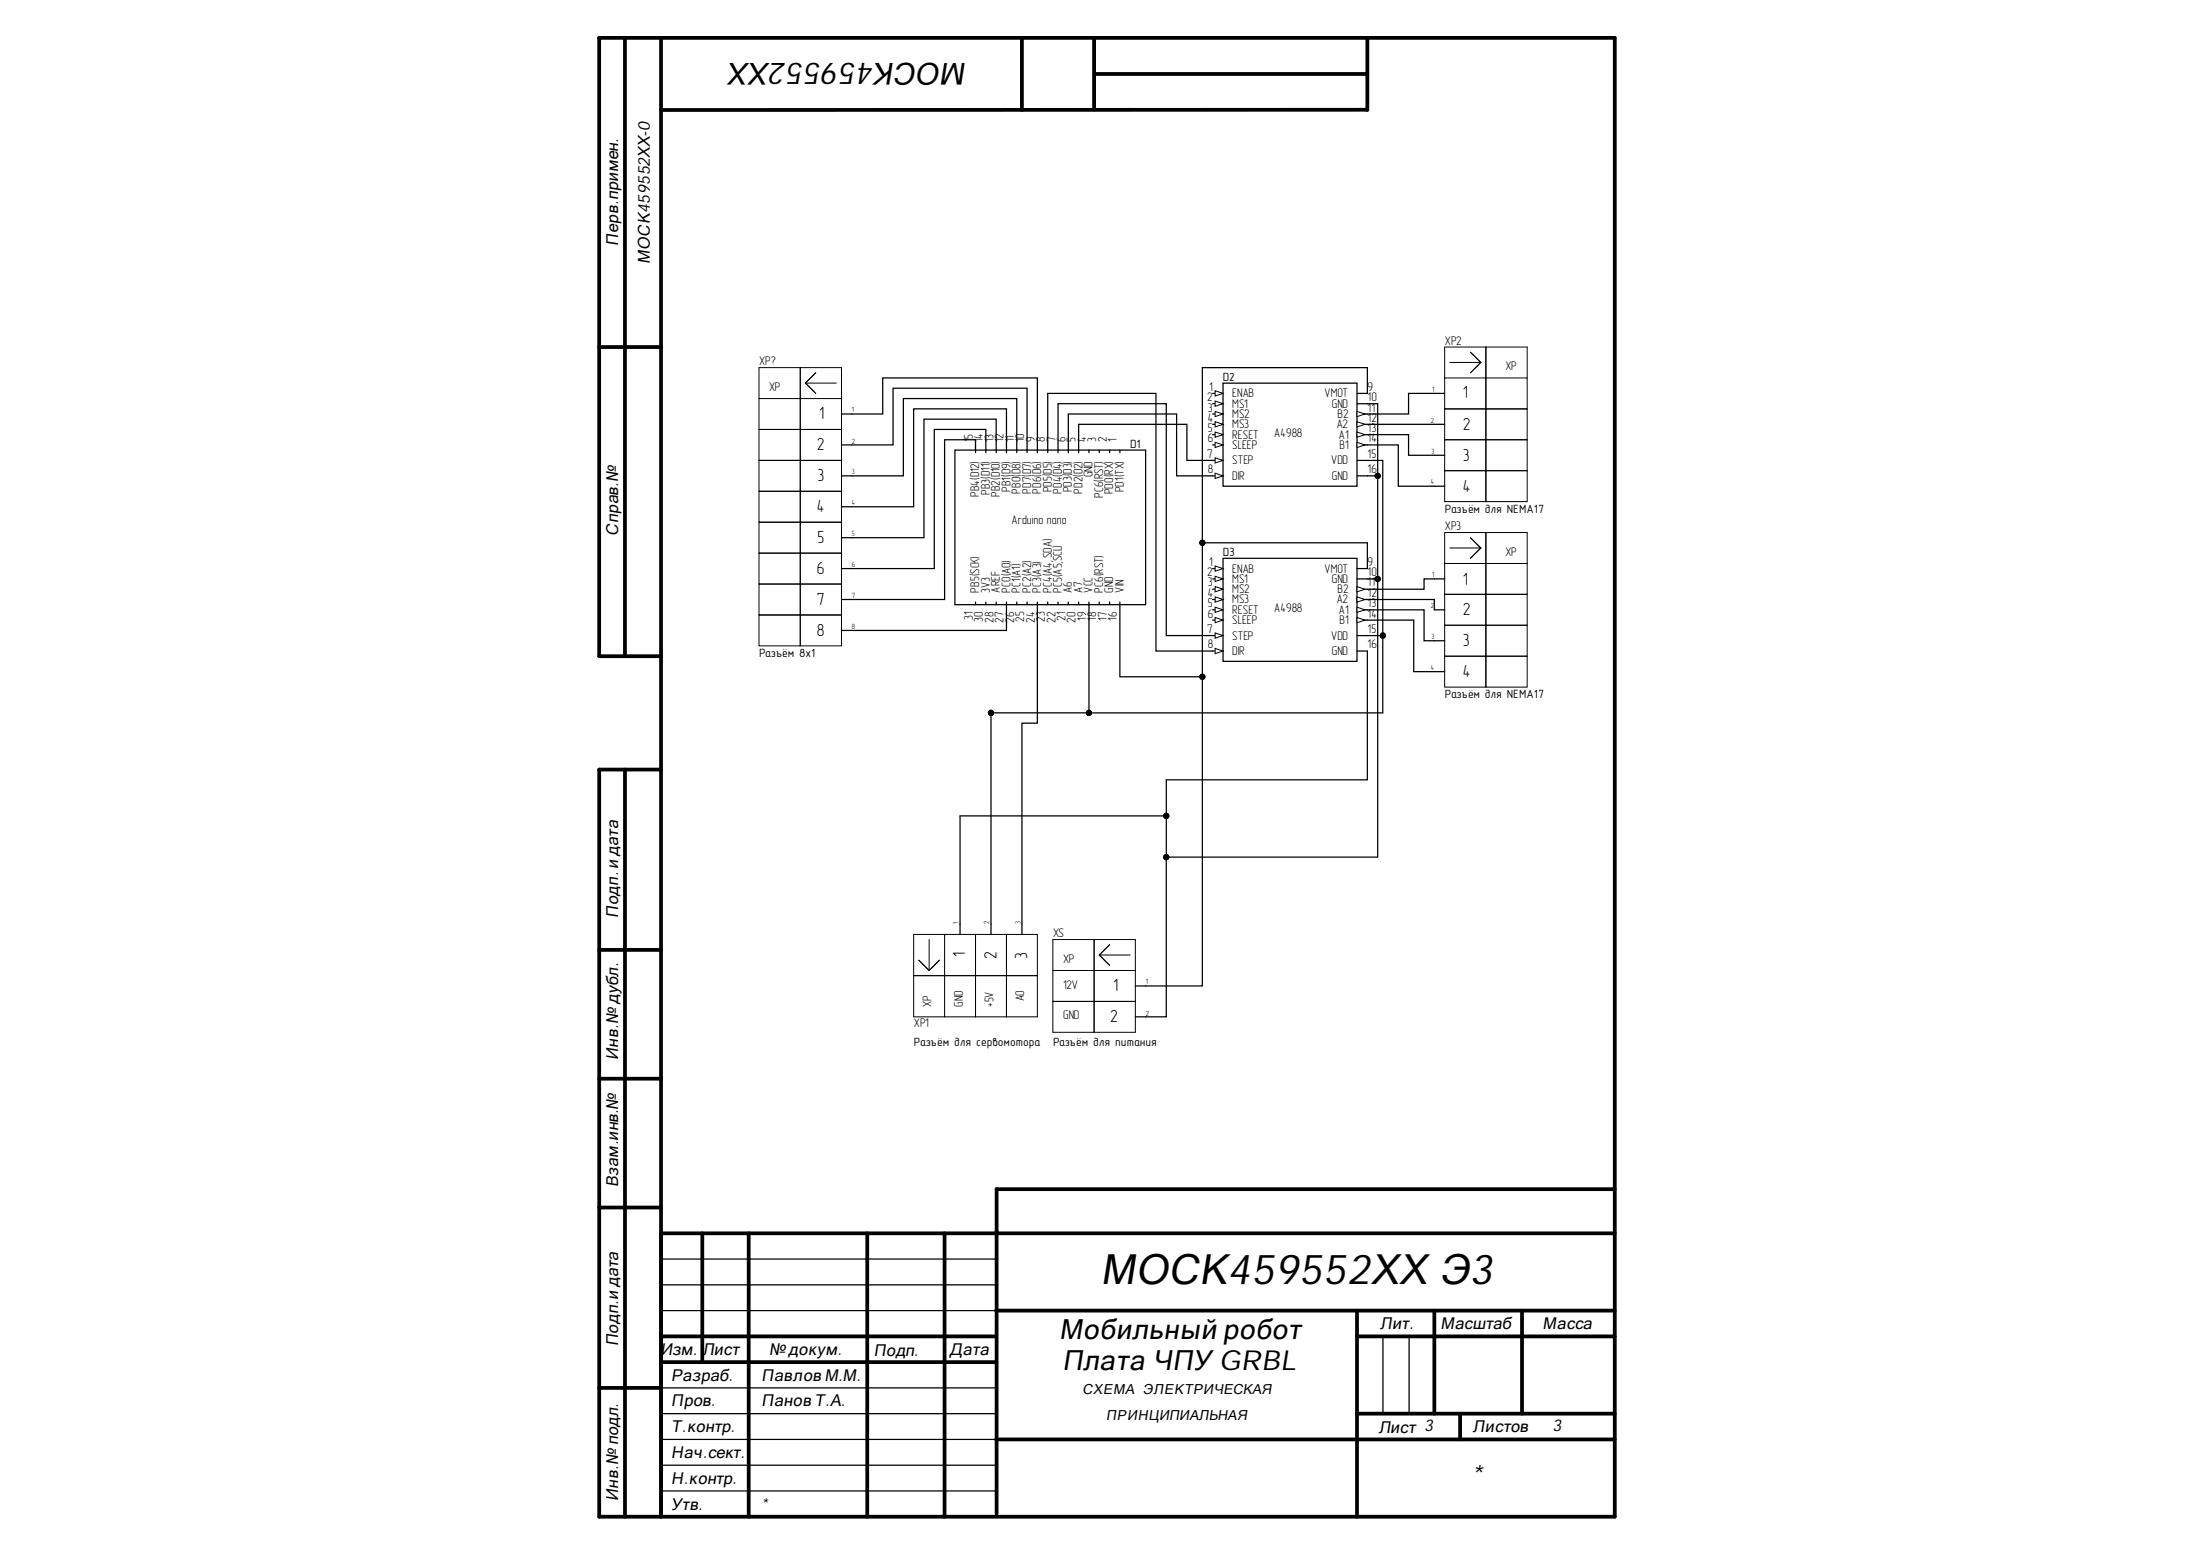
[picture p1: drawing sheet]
<svg xmlns="http://www.w3.org/2000/svg" width="297mm" height="210mm" viewBox="0 0 297 210" stroke-linecap="round" stroke-linejoin="round" font-family="sans-serif">
<g fill="none" stroke="#000" stroke-width=".51">
<path d="M84.4 5.1v83.5M89.3 5.1v199.6M138 5.1v9.7M147.7 5.1v9.7M147.7 10h36.9M184.6 14.8h-95.3M184.6 5.1v9.7M80.9 46.8h8.4M89.3 88.6h-8.4v-83.5h137.1v199.6h-137.1v-100.8M80.9 103.9h8.4M84.4 103.9v100.8M80.9 128.2h8.4"/>
<path d="M80.9 145.6h8.4M80.9 163h8.4M89.3 166.5h128.7M94.8 166.5v17.4M101.1 166.5v38.2M117.1 166.5v38.2M127.5 166.5v38.2M134.5 176.9h83.5M134.6 160.5v43.8M134.6 160.5h83.4M183.2 176.9v27.8M193.7 176.9v13.9"/>
<path d="M205.5 176.9v13.9M80.9 187.3h8.4M89.3 183.9h45.2M89.3 180.4h45.2M134.5 194.3h83.5M183.2 180.4h34.8M183.2 190.8h34.8M197.1 190.8v3.5"/>
</g>
<g fill="none" stroke="#000" stroke-width=".17">
<path d="M113.6 55.9h1.4M165.1 51.7h18.1v13.9h-18.1zM183.2 58.7h1.4M193.7 53.1h1.4M193.7 57.3h1.4M113.6 60.1h1.4M113.6 64.2h1.4M113.6 68.4h1.4M113.6 72.6h1.4M113.6 76.7h1.4M183.2 64.2h1.4M183.2 62.2h1.4"/>
<path d="M193.7 61.5h1.4M193.7 65.6h1.4M193.7 78.1h1.4M113.6 80.9h1.4M113.6 85.1h1.4M193.7 82.3h1.4M193.7 86.5h1.4M193.7 90.7h1.4M129.6 124.7v1.4M133.8 124.7v1.4M138 124.7v1.4M153.3 133.1h1.4"/>
<path d="M153.3 137.3h1.4M89.3 176.9h45.2M89.3 173.4h45.2M89.3 170h45.2M89.3 197.8h45.2M89.3 190.8h45.2M89.3 194.3h45.2M89.3 187.3h45.2M186.7 180.4v10.4M190.3 180.4v10.4M89.3 201.3h45.2"/>
</g>
<g fill="none" stroke="#000" stroke-width=".14">
<path d="M102.5 53.8h5.5v4.2h-5.5zM102.5 58h5.5v4.1h-5.5zM102.5 53.8v-4.2h11.1v4.2M108 53.8h5.6v4.2h-5.6zM108 58h5.6v4.1h-5.6zM108 49.6v4.2M108.7 51.7l1.4 1.4M108.7 51.7h4.2M110.1 50.3l-1.4 1.4M195.1 51h5.5v4.2h-5.5zM195.1 55.2h5.5v4.2h-5.5zM195.1 59.4h5.5v4.1h-5.5z"/>
<path d="M195.1 51v-4.2h11.1v4.2M195.8 48.9h4.1M198.5 47.5l1.4 1.4M199.9 48.9l-1.4 1.4M200.6 51h5.6v4.2h-5.6zM200.6 55.2h5.6v4.2h-5.6zM200.6 59.4h5.6v4.1h-5.6zM200.6 46.8v4.2M102.5 62.1h5.5v4.2h-5.5zM102.5 66.3h5.5v4.2h-5.5zM102.5 70.5h5.5v4.2h-5.5zM102.5 74.7h5.5v4.1h-5.5z"/>
<path d="M102.5 78.8h5.5v4.2h-5.5zM108 62.1h5.6v4.2h-5.6zM108 66.3h5.6v4.2h-5.6zM108 70.5h5.6v4.2h-5.6zM108 74.7h5.6v4.1h-5.6zM108 78.8h5.6v4.2h-5.6zM195.1 63.5h5.5v4.2h-5.5zM195.1 76.1h5.5v4.1h-5.5zM195.1 76.1v-4.2h11.1v4.2M195.8 74h4.1M198.5 72.6l1.4 1.4M199.9 74l-1.4 1.4"/>
<path d="M200.6 63.5h5.6v4.2h-5.6zM200.6 76.1h5.6v4.1h-5.6zM200.6 71.9v4.2M102.5 83h5.5v4.2h-5.5zM108 83h5.6v4.2h-5.6zM195.1 80.2h5.5v4.2h-5.5zM195.1 84.4h5.5v4.2h-5.5zM195.1 88.6h5.5v4.2h-5.5zM200.6 80.2h5.6v4.2h-5.6zM200.6 84.4h5.6v4.2h-5.6zM200.6 88.6h5.6v4.2h-5.6zM123.4 131.7h4.1"/>
<path d="M124.1 129.6l1.4 1.4M125.5 126.8v4.2M126.8 129.6l-1.3 1.4M127.5 126.1h4.2v5.6h-4.2zM127.5 131.7h4.2v5.6h-4.2zM127.5 126.1h-4.1v11.2h4.1M131.7 126.1h4.2v5.6h-4.2zM131.7 131.7h4.2v5.6h-4.2zM135.9 126.1h4.2v5.6h-4.2zM135.9 131.7h4.2v5.6h-4.2zM142.2 131h5.5v4.2h-5.5zM142.2 135.2h5.5v4.1h-5.5z"/>
<path d="M142.2 131v-4.2h11.1v4.2M147.7 131h5.6v4.2h-5.6zM147.7 135.2h5.6v4.1h-5.6zM147.7 126.8v4.2M148.4 128.9l1.4 1.4M148.4 128.9h4.2M149.8 127.5l-1.4 1.4"/>
</g>
<path d="M183.2 58.3l1.1 .4-1.1 .3z" fill="#fff"/>
<path d="M183.2 58.3l1.1 .4-1.1 .3z" fill="none" stroke="#000" stroke-width=".14"/>
<path d="M183.2 57.3h1.4" fill="none" stroke="#000" stroke-width=".17"/>
<path d="M183.2 56.9l1.1 .4-1.1 .3z" fill="#fff"/>
<path d="M183.2 56.9l1.1 .4-1.1 .3z" fill="none" stroke="#000" stroke-width=".14"/>
<path d="M183.2 60.1h1.4" fill="none" stroke="#000" stroke-width=".17"/>
<path d="M183.2 59.7l1.1 .4-1.1 .3z" fill="#fff"/>
<path d="M183.2 59.7l1.1 .4-1.1 .3z" fill="none" stroke="#000" stroke-width=".14"/>
<path d="M183.2 55.9h1.4" fill="none" stroke="#000" stroke-width=".17"/>
<path d="M183.2 55.5l1.1 .4-1.1 .3z" fill="#fff"/>
<path d="M183.2 55.5l1.1 .4-1.1 .3z" fill="none" stroke="#000" stroke-width=".14"/>
<path d="M163.7 53.1h1.4M183.2 54.5h1.4M183.2 53.1h1.4" fill="none" stroke="#000" stroke-width=".17"/>
<path d="M164.1 52.7l1 .4-1 .4z" fill="#fff"/>
<path d="M164.1 52.7l1 .4-1 .4z" fill="none" stroke="#000" stroke-width=".14"/>
<path d="M163.7 54.5h1.4" fill="none" stroke="#000" stroke-width=".17"/>
<path d="M164.1 54.1l1 .4-1 .3z" fill="#fff"/>
<path d="M164.1 54.1l1 .4-1 .3z" fill="none" stroke="#000" stroke-width=".14"/>
<path d="M163.7 57.3h1.4" fill="none" stroke="#000" stroke-width=".17"/>
<path d="M164.1 56.9l1 .4-1 .3z" fill="#fff"/>
<path d="M164.1 56.9l1 .4-1 .3z" fill="none" stroke="#000" stroke-width=".14"/>
<path d="M163.7 58.7h1.4" fill="none" stroke="#000" stroke-width=".17"/>
<path d="M164.1 58.3l1 .4-1 .3z" fill="#fff"/>
<path d="M164.1 58.3l1 .4-1 .3z" fill="none" stroke="#000" stroke-width=".14"/>
<path d="M163.7 55.9h1.4" fill="none" stroke="#000" stroke-width=".17"/>
<path d="M164.1 55.5l1 .4-1 .3z" fill="#fff"/>
<path d="M164.1 55.5l1 .4-1 .3z" fill="none" stroke="#000" stroke-width=".14"/>
<path d="M163.7 60.1h1.4" fill="none" stroke="#000" stroke-width=".17"/>
<path d="M164.1 59.7l1 .4-1 .3z" fill="#fff"/>
<path d="M164.1 59.7l1 .4-1 .3z" fill="none" stroke="#000" stroke-width=".14"/>
<path d="M163.7 62.1h1.4" fill="none" stroke="#000" stroke-width=".17"/>
<path d="M164.1 61.8l1 .3-1 .4z" fill="#fff"/>
<path d="M164.1 61.8l1 .3-1 .4z" fill="none" stroke="#000" stroke-width=".14"/>
<path d="M163.7 64.2h1.4" fill="none" stroke="#000" stroke-width=".17"/>
<path d="M164.1 63.9l1 .3-1 .4z" fill="#fff"/>
<path d="M164.1 63.9l1 .3-1 .4z" fill="none" stroke="#000" stroke-width=".14"/>
<path d="M165.1 75.4h18.1v13.9h-18.1zM183.2 87.9h1.4M183.2 85.8h1.4M183.2 82.3h1.4" fill="none" stroke="#000" stroke-width=".17"/>
<path d="M183.2 82l1.1 .3-1.1 .4z" fill="#fff"/>
<path d="M183.2 82l1.1 .3-1.1 .4z" fill="none" stroke="#000" stroke-width=".14"/>
<path d="M183.2 80.9h1.4" fill="none" stroke="#000" stroke-width=".17"/>
<path d="M183.2 80.6l1.1 .3-1.1 .4z" fill="#fff"/>
<path d="M183.2 80.6l1.1 .3-1.1 .4z" fill="none" stroke="#000" stroke-width=".14"/>
<path d="M183.2 83.7h1.4" fill="none" stroke="#000" stroke-width=".17"/>
<path d="M183.2 83.4l1.1 .3-1.1 .4z" fill="#fff"/>
<path d="M183.2 83.4l1.1 .3-1.1 .4z" fill="none" stroke="#000" stroke-width=".14"/>
<path d="M183.2 79.5h1.4" fill="none" stroke="#000" stroke-width=".17"/>
<path d="M183.2 79.2l1.1 .3-1.1 .4z" fill="#fff"/>
<path d="M183.2 79.2l1.1 .3-1.1 .4z" fill="none" stroke="#000" stroke-width=".14"/>
<path d="M163.7 76.7h1.4M183.2 78.1h1.4M183.2 76.7h1.4" fill="none" stroke="#000" stroke-width=".17"/>
<path d="M164.1 76.4l1 .3-1 .4z" fill="#fff"/>
<path d="M164.1 76.4l1 .3-1 .4z" fill="none" stroke="#000" stroke-width=".14"/>
<path d="M163.7 78.1h1.4" fill="none" stroke="#000" stroke-width=".17"/>
<path d="M164.1 77.8l1 .3-1 .4z" fill="#fff"/>
<path d="M164.1 77.8l1 .3-1 .4z" fill="none" stroke="#000" stroke-width=".14"/>
<path d="M163.7 80.9h1.4" fill="none" stroke="#000" stroke-width=".17"/>
<path d="M164.1 80.6l1 .3-1 .4z" fill="#fff"/>
<path d="M164.1 80.6l1 .3-1 .4z" fill="none" stroke="#000" stroke-width=".14"/>
<path d="M163.7 82.3h1.4" fill="none" stroke="#000" stroke-width=".17"/>
<path d="M164.1 82l1 .3-1 .4z" fill="#fff"/>
<path d="M164.1 82l1 .3-1 .4z" fill="none" stroke="#000" stroke-width=".14"/>
<path d="M163.7 79.5h1.4" fill="none" stroke="#000" stroke-width=".17"/>
<path d="M164.1 79.2l1 .3-1 .4z" fill="#fff"/>
<path d="M164.1 79.2l1 .3-1 .4z" fill="none" stroke="#000" stroke-width=".14"/>
<path d="M163.7 83.7h1.4" fill="none" stroke="#000" stroke-width=".17"/>
<path d="M164.1 83.4l1 .3-1 .4z" fill="#fff"/>
<path d="M164.1 83.4l1 .3-1 .4z" fill="none" stroke="#000" stroke-width=".14"/>
<path d="M163.7 85.8h1.4" fill="none" stroke="#000" stroke-width=".17"/>
<path d="M164.1 85.4l1 .4-1 .3z" fill="#fff"/>
<path d="M164.1 85.4l1 .4-1 .3z" fill="none" stroke="#000" stroke-width=".14"/>
<path d="M163.7 87.9h1.4" fill="none" stroke="#000" stroke-width=".17"/>
<path d="M164.1 87.5l1 .4-1 .3z" fill="#fff"/>
<g fill="none" stroke="#000" stroke-width=".14">
<path d="M164.1 87.5l1 .4-1 .3z"/>
<circle cx="162.3" cy="73.3" r=".35"/>
<circle cx="186" cy="64.2" r=".35"/>
<circle cx="186" cy="78.1" r=".35"/>
<circle cx="133.8" cy="96.2" r=".35"/>
<circle cx="147" cy="96.2" r=".35"/>
<circle cx="162.3" cy="91.4" r=".35"/>
<circle cx="186.7" cy="85.8" r=".35"/>
<circle cx="157.5" cy="115.7" r=".35"/>
<circle cx="157.5" cy="110.1" r=".35"/>
</g>
<g fill="none" stroke="#000" stroke-width=".17">
<path d="M115 55.9h4.2v-4.9h20.9v10.1M179.7 47.5h.1M184.6 58.7h5.6v2.8h3.5M184.6 53.1v-3.5h-22.3v83.5h-7.6M184.6 54.5h1.4v9.7M184.6 57.3h9.1M193.7 53.1h-3.5v2.8h-5.6M115 60.1h5.6v-7.7h18.1v8.7M128.9 60.8h25.8v20.8h-25.8zM131.7 61.1v-1.7h-4.2v21.5h-12.5M133.1 61.1v-3.1h-7v18.7h-11.1M134.5 61.1v-4.5h-9.7v16h-9.8"/>
<path d="M135.9 61.1v-5.9h-12.5v13.2h-8.4M137.3 61.1v-7.3h-15.3v10.4h-7M141.5 61.1v-8h14.6v34.8h7.6M142.9 61.1v-6.6h14.6v31.3h6.2M144.2 61.1v-5.2h14.7v8.3h4.8M145.6 61.1v-3.8h14.7v4.8h3.4M147 60.8v.3M148.4 60.8v.3M149.8 60.8v.3M151.2 60.8v.3M162.3 73.3h22.3v3.4M184.6 62.2h2.1v23.6"/>
<path d="M184.6 60.1h4.2v5.5h4.9M184.6 64.2h1.4v51.5h-28.5v-10.4h27.1v-17.4M184.6 78.1h1.4M193.7 78.1h-1.4v1.4h-7.7M131.7 81.3v.3M133.1 81.3v.3M134.5 81.3v.3M135.9 81.3v3.8h-20.9M137.3 81.3v.3M138.7 81.3v.3M140.1 81.3v16.3h-2.1v27.1M141.5 81.3v.3"/>
<path d="M142.9 81.3v.3M144.2 81.3v.3M145.6 81.3v.3M147 81.3v14.9h39.7v-10.4h-2.1M147 96.2h-13.2v28.5M148.4 81.3v.3M149.8 81.3v.3M151.2 81.3v10.1h11.1M184.6 82.3h7.7v4.2h1.4M184.6 83.7h6.3v7h2.8M184.6 80.9h9.1v1.4M157.5 115.7v21.6h-2.8"/>
<path d="M157.5 110.1h-27.9v14.6"/>
</g>
<g fill="#000">
<circle cx="162.3" cy="73.3" r=".35"/>
<circle cx="186" cy="64.2" r=".35"/>
<circle cx="186" cy="78.1" r=".35"/>
<circle cx="133.8" cy="96.2" r=".35"/>
<circle cx="147" cy="96.2" r=".35"/>
<circle cx="162.3" cy="91.4" r=".35"/>
<circle cx="186.7" cy="85.8" r=".35"/>
<circle cx="157.5" cy="115.7" r=".35"/>
<circle cx="157.5" cy="110.1" r=".35"/>
</g>
<text font-size="5.7" x="148.6" y="173.4">МОСК459552ХХ Э3</text>
<text font-size="4.1" x="130.6" y="8.5" transform="rotate(-180 130.6 8.5)">МОСК459552ХХ</text>
<g font-size="3.8">
<text x="143" y="180.7">Мобильный робот</text>
<text x="143.4" y="184.9">Плата ЧПУ GRBL</text>
<text x="198.7" y="200.5">*</text>
</g>
<g font-size="2.4">
<text x="197.5" y="53.8">1</text>
<text x="110.6" y="56.6">1</text>
<text x="197.5" y="58">2</text>
<text x="110.3" y="60.8">2</text>
<text x="110.4" y="65">3</text>
<text x="197.5" y="62.2">3</text>
<text x="110.3" y="69.1">4</text>
<text x="197.5" y="66.4">4</text>
<text x="110.3" y="77.5">6</text>
<text x="110.4" y="73.3">5</text>
<text x="110.3" y="81.6">7</text>
<text x="197.5" y="78.9">1</text>
<text x="197.5" y="83">2</text>
<text x="110.3" y="85.8">8</text>
<text x="197.5" y="87.2">3</text>
<text x="197.5" y="91.4">4</text>
<text x="130.3" y="129.1" transform="rotate(-90 130.3 129.1)">1</text>
<text x="134.6" y="129.5" transform="rotate(-90 134.6 129.5)">2</text>
<text x="138.7" y="129.4" transform="rotate(-90 138.7 129.4)">3</text>
<text x="150.3" y="133.8">1</text>
<text x="149.9" y="138">2</text>
</g>
<g font-size="2.2">
<text x="83.4" y="33.2" transform="rotate(-90 83.4 33.2)">Перв.примен.</text>
<text x="87.8" y="35.7" transform="rotate(-90 87.8 35.7)">МОСК459552ХХ-0</text>
<text x="83.4" y="72.3" transform="rotate(-90 83.4 72.3)">Справ.№</text>
<text x="83.4" y="123.9" transform="rotate(-90 83.4 123.9)">Подп. и дата</text>
<text x="83.4" y="143.1" transform="rotate(-90 83.4 143.1)">Инв.№ дубл.</text>
<text x="83.4" y="160.3" transform="rotate(-90 83.4 160.3)">Взам.инв.№</text>
<text x="186.4" y="179.5">Лит.</text>
<text x="194.5" y="179.5">Масштаб</text>
<text x="208.3" y="179.5">Масса</text>
<text x="83.4" y="181.7" transform="rotate(-90 83.4 181.7)">Подп.и дата</text>
<text x="89.2" y="182.9">Изм.</text>
<text x="94.9" y="182.9">Лист</text>
<text x="103.8" y="182.9">№ докум.</text>
<text x="118" y="183.1">Подп.</text>
<text x="128.2" y="182.9">Дата</text>
<text x="90.6" y="186.4">Разраб.</text>
<text x="90.6" y="189.9">Пров.</text>
<text x="102.8" y="186.4">Павлов М.М.</text>
<text x="102.8" y="189.9">Панов Т.А.</text>
<text x="90.6" y="193.3">Т.контр.</text>
<text x="90.6" y="196.8">Нач.сект.</text>
<text x="186.2" y="193.5">Лист 3</text>
<text x="198.9" y="193.3">Листов</text>
<text x="209.6" y="193.2">3</text>
<text x="83.4" y="202.6" transform="rotate(-90 83.4 202.6)">Инв.№ подл.</text>
<text x="90.6" y="203.8">Утв.</text>
<text x="90.6" y="200.3">Н.контр.</text>
<text x="102.8" y="203.8">*</text>
</g>
<g font-size="1.9">
<text x="146.2" y="188.2">СХЕМА ЭЛЕКТРИЧЕСКАЯ</text>
<text x="149.4" y="191.6">ПРИНЦИПИАЛЬНАЯ</text>
</g>
<g font-size="1.7">
<text x="195.1" y="46.5">XP2</text>
<text x="102.5" y="49.2">XP?</text>
<text x="103.8" y="52.8">XP</text>
<text x="163.2" y="52.8">1</text>
<text x="166.4" y="53.6">ENAB</text>
<text x="178.8" y="53.6">VMOT</text>
<text x="184.7" y="52.8">9</text>
<text x="203.3" y="50">XP</text>
<text x="131.3" y="59.7" transform="rotate(-90 131.3 59.7)">1</text>
<text x="131.3" y="59.2" transform="rotate(-90 131.3 59.2)">5</text>
<text x="132.7" y="59.7" transform="rotate(-90 132.7 59.7)">14</text>
<text x="134.1" y="59.7" transform="rotate(-90 134.1 59.7)">13</text>
<text x="135.5" y="59.7" transform="rotate(-90 135.5 59.7)">12</text>
<text x="136.9" y="59.7" transform="rotate(-90 136.9 59.7)">11</text>
<text x="138.3" y="59.7" transform="rotate(-90 138.3 59.7)">10</text>
<text x="139.7" y="59.7" transform="rotate(-90 139.7 59.7)">9</text>
<text x="141.1" y="59.7" transform="rotate(-90 141.1 59.7)">8</text>
<text x="142.5" y="59.7" transform="rotate(-90 142.5 59.7)">7</text>
<text x="143.9" y="59.7" transform="rotate(-90 143.9 59.7)">6</text>
<text x="145.2" y="59.7" transform="rotate(-90 145.2 59.7)">5</text>
<text x="146.7" y="59.7" transform="rotate(-90 146.7 59.7)">4</text>
<text x="148" y="59.7" transform="rotate(-90 148 59.7)">3</text>
<text x="149.5" y="59.7" transform="rotate(-90 149.5 59.7)">2</text>
<text x="150.8" y="59.7" transform="rotate(-90 150.8 59.7)">1</text>
<text x="163" y="54.1">2</text>
<text x="163.1" y="56.9">4</text>
<text x="163.1" y="58.3">5</text>
<text x="163.1" y="55.6">3</text>
<text x="163.1" y="59.7">6</text>
<text x="166.4" y="55.1">MS1</text>
<text x="166.4" y="57.8">MS3</text>
<text x="166.4" y="59.2">RESET</text>
<text x="166.4" y="56.4">MS2</text>
<text x="172" y="59">A4988</text>
<text x="179.8" y="55.1">GND</text>
<text x="180.5" y="57.8">A2</text>
<text x="180.6" y="56.4">B2</text>
<text x="180.8" y="59.2">A1</text>
<text x="184.7" y="58.3">13</text>
<text x="184.7" y="56.9">12</text>
<text x="184.7" y="59.7">14</text>
<text x="184.7" y="55.6">11</text>
<text x="184.7" y="54.1">10</text>
<text x="147.5" y="64.4" transform="rotate(-90 147.5 64.4)">GND</text>
<text x="163" y="61.8">7</text>
<text x="163.1" y="63.9">8</text>
<text x="166.4" y="60.6">SLEEP</text>
<text x="166.4" y="62.7">STEP</text>
<text x="166.4" y="64.8">DIR</text>
<text x="179.7" y="62.7">VDD</text>
<text x="179.8" y="64.8">GND</text>
<text x="180.8" y="60.6">B1</text>
<text x="184.7" y="63.9">16</text>
<text x="184.7" y="61.8">15</text>
<text x="132.2" y="67.1" transform="rotate(-90 132.2 67.1)">PB4(D12)</text>
<text x="133.6" y="66.8" transform="rotate(-90 133.6 66.8)">PB3(D11)</text>
<text x="135" y="67.1" transform="rotate(-90 135 67.1)">PB2(D10)</text>
<text x="136.4" y="66.4" transform="rotate(-90 136.4 66.4)">PB1(D9)</text>
<text x="136.6" y="70.8">Arduino nano</text>
<text x="137.8" y="66.6" transform="rotate(-90 137.8 66.6)">PB0(D8)</text>
<text x="139.2" y="66.6" transform="rotate(-90 139.2 66.6)">PD7(D7)</text>
<text x="140.6" y="66.6" transform="rotate(-90 140.6 66.6)">PD6(D6)</text>
<text x="142" y="66.5" transform="rotate(-90 142 66.5)">PD5(D5)</text>
<text x="143.4" y="66.6" transform="rotate(-90 143.4 66.6)">PD4(D4)</text>
<text x="144.7" y="66.5" transform="rotate(-90 144.7 66.5)">PD3(D3)</text>
<text x="146.2" y="66.6" transform="rotate(-90 146.2 66.6)">PD2(D2)</text>
<text x="148.9" y="67.2" transform="rotate(-90 148.9 67.2)">PC6(RST)</text>
<text x="150.3" y="66.7" transform="rotate(-90 150.3 66.7)">PD0(RX)</text>
<text x="151.7" y="66.5" transform="rotate(-90 151.7 66.5)">PD1(TX)</text>
<text x="195.1" y="71.5">XP3</text>
<text x="163" y="77.8">2</text>
<text x="163.2" y="76.4">1</text>
<text x="166.4" y="77.3">ENAB</text>
<text x="178.8" y="77.3">VMOT</text>
<text x="184.7" y="77.8">10</text>
<text x="184.7" y="76.4">9</text>
<text x="203.3" y="75">XP</text>
<text x="131.3" y="83.7" transform="rotate(-90 131.3 83.7)">31</text>
<text x="132.2" y="80" transform="rotate(-90 132.2 80)">PB5(SCK)</text>
<text x="132.7" y="84" transform="rotate(-90 132.7 84)">30</text>
<text x="133.6" y="80" transform="rotate(-90 133.6 80)">3V3</text>
<text x="135" y="80" transform="rotate(-90 135 80)">AREF</text>
<text x="136.4" y="80" transform="rotate(-90 136.4 80)">PC0(A0)</text>
<text x="137.8" y="80" transform="rotate(-90 137.8 80)">PC1(A1)</text>
<text x="138.3" y="84" transform="rotate(-90 138.3 84)">25</text>
<text x="139.2" y="80" transform="rotate(-90 139.2 80)">PC2(A2)</text>
<text x="140.6" y="80" transform="rotate(-90 140.6 80)">PC3(A3)</text>
<text x="141.1" y="84" transform="rotate(-90 141.1 84)">23</text>
<text x="142" y="80" transform="rotate(-90 142 80)">PC4(A4,SDA)</text>
<text x="143.4" y="80" transform="rotate(-90 143.4 80)">PC5(A5,SCL)</text>
<text x="143.9" y="83.8" transform="rotate(-90 143.9 83.8)">21</text>
<text x="144.7" y="80" transform="rotate(-90 144.7 80)">A6</text>
<text x="146.2" y="80" transform="rotate(-90 146.2 80)">A7</text>
<text x="146.7" y="83.8" transform="rotate(-90 146.7 83.8)">19</text>
<text x="147.5" y="80" transform="rotate(-90 147.5 80)">VCC</text>
<text x="148" y="83.8" transform="rotate(-90 148 83.8)">18</text>
<text x="148.9" y="80" transform="rotate(-90 148.9 80)">PC6(RST)</text>
<text x="149.5" y="83.8" transform="rotate(-90 149.5 83.8)">17</text>
<text x="150.3" y="80" transform="rotate(-90 150.3 80)">GND</text>
<text x="150.8" y="83.8" transform="rotate(-90 150.8 83.8)">16</text>
<text x="151.7" y="80" transform="rotate(-90 151.7 80)">VIN</text>
<text x="163.1" y="80.6">4</text>
<text x="163.1" y="81.9">5</text>
<text x="163.1" y="79.2">3</text>
<text x="163.1" y="83.4">6</text>
<text x="166.4" y="78.7">MS1</text>
<text x="166.4" y="81.4">MS3</text>
<text x="166.4" y="82.9">RESET</text>
<text x="166.4" y="80.1">MS2</text>
<text x="172" y="82.6">A4988</text>
<text x="179.8" y="78.7">GND</text>
<text x="180.5" y="81.4">A2</text>
<text x="180.6" y="80.1">B2</text>
<text x="180.8" y="82.9">A1</text>
<text x="184.7" y="81.9">13</text>
<text x="184.7" y="80.6">12</text>
<text x="184.7" y="83.4">14</text>
<text x="184.7" y="79.2">11</text>
<text x="134.1" y="84.1" transform="rotate(-90 134.1 84.1)">28</text>
<text x="135.5" y="84.1" transform="rotate(-90 135.5 84.1)">27</text>
<text x="136.9" y="84.1" transform="rotate(-90 136.9 84.1)">26</text>
<text x="139.7" y="84.1" transform="rotate(-90 139.7 84.1)">24</text>
<text x="142.5" y="84.1" transform="rotate(-90 142.5 84.1)">22</text>
<text x="145.2" y="84.1" transform="rotate(-90 145.2 84.1)">20</text>
<text x="163" y="85.4">7</text>
<text x="163.1" y="87.5">8</text>
<text x="166.4" y="84.2">SLEEP</text>
<text x="166.4" y="86.3">STEP</text>
<text x="166.4" y="88.4">DIR</text>
<text x="179.7" y="86.3">VDD</text>
<text x="179.8" y="88.4">GND</text>
<text x="180.8" y="84.2">B1</text>
<text x="184.7" y="87.5">16</text>
<text x="184.7" y="85.4">15</text>
<text x="142.2" y="126.4">XS</text>
<text x="143.5" y="130">XP</text>
<text x="125.8" y="135.9" transform="rotate(-90 125.8 135.9)">XP</text>
<text x="130" y="135.9" transform="rotate(-90 130 135.9)">GND</text>
<text x="134.1" y="135.9" transform="rotate(-90 134.1 135.9)">+5V</text>
<text x="138.3" y="135.1" transform="rotate(-90 138.3 135.1)">A0</text>
<text x="143.5" y="133.4">12V</text>
<text x="143.5" y="137.6">GND</text>
<text x="123.4" y="138.7">XP1</text>
</g>
<g font-size="1.6">
<text x="165.1" y="51.4">D2</text>
<text x="152.6" y="60.5">D1</text>
<text x="195.1" y="69.2">Разъём для NEMA17</text>
<text x="165.1" y="75">D3</text>
<text x="102.5" y="88.6">Разъём 8х1</text>
<text x="195.1" y="94.2">Разъём для NEMA17</text>
<text x="123.4" y="141.1">Разъём для сервомотора</text>
<text x="142.2" y="141.1">Разъём для питания</text>
</g>
<g font-size="1">
<text x="193.4" y="52.9">1</text>
<text x="115" y="55.7">1</text>
<text x="115" y="59.9">2</text>
<text x="193.2" y="57.1">2</text>
<text x="115" y="64">3</text>
<text x="193.2" y="65.4">4</text>
<text x="193.3" y="61.2">3</text>
<text x="115" y="68.2">4</text>
<text x="115" y="72.4">5</text>
<text x="115" y="76.5">6</text>
<text x="193.4" y="77.9">1</text>
<text x="115" y="80.7">7</text>
<text x="193.2" y="82.1">2</text>
<text x="115" y="84.9">8</text>
<text x="193.3" y="86.3">3</text>
<text x="193.2" y="90.5">4</text>
<text x="129.4" y="124.7" transform="rotate(-90 129.4 124.7)">1</text>
<text x="133.5" y="124.7" transform="rotate(-90 133.5 124.7)">2</text>
<text x="137.8" y="124.7" transform="rotate(-90 137.8 124.7)">3</text>
<text x="154.7" y="132.9">1</text>
<text x="154.7" y="137.1">2</text>
</g>
</svg>
